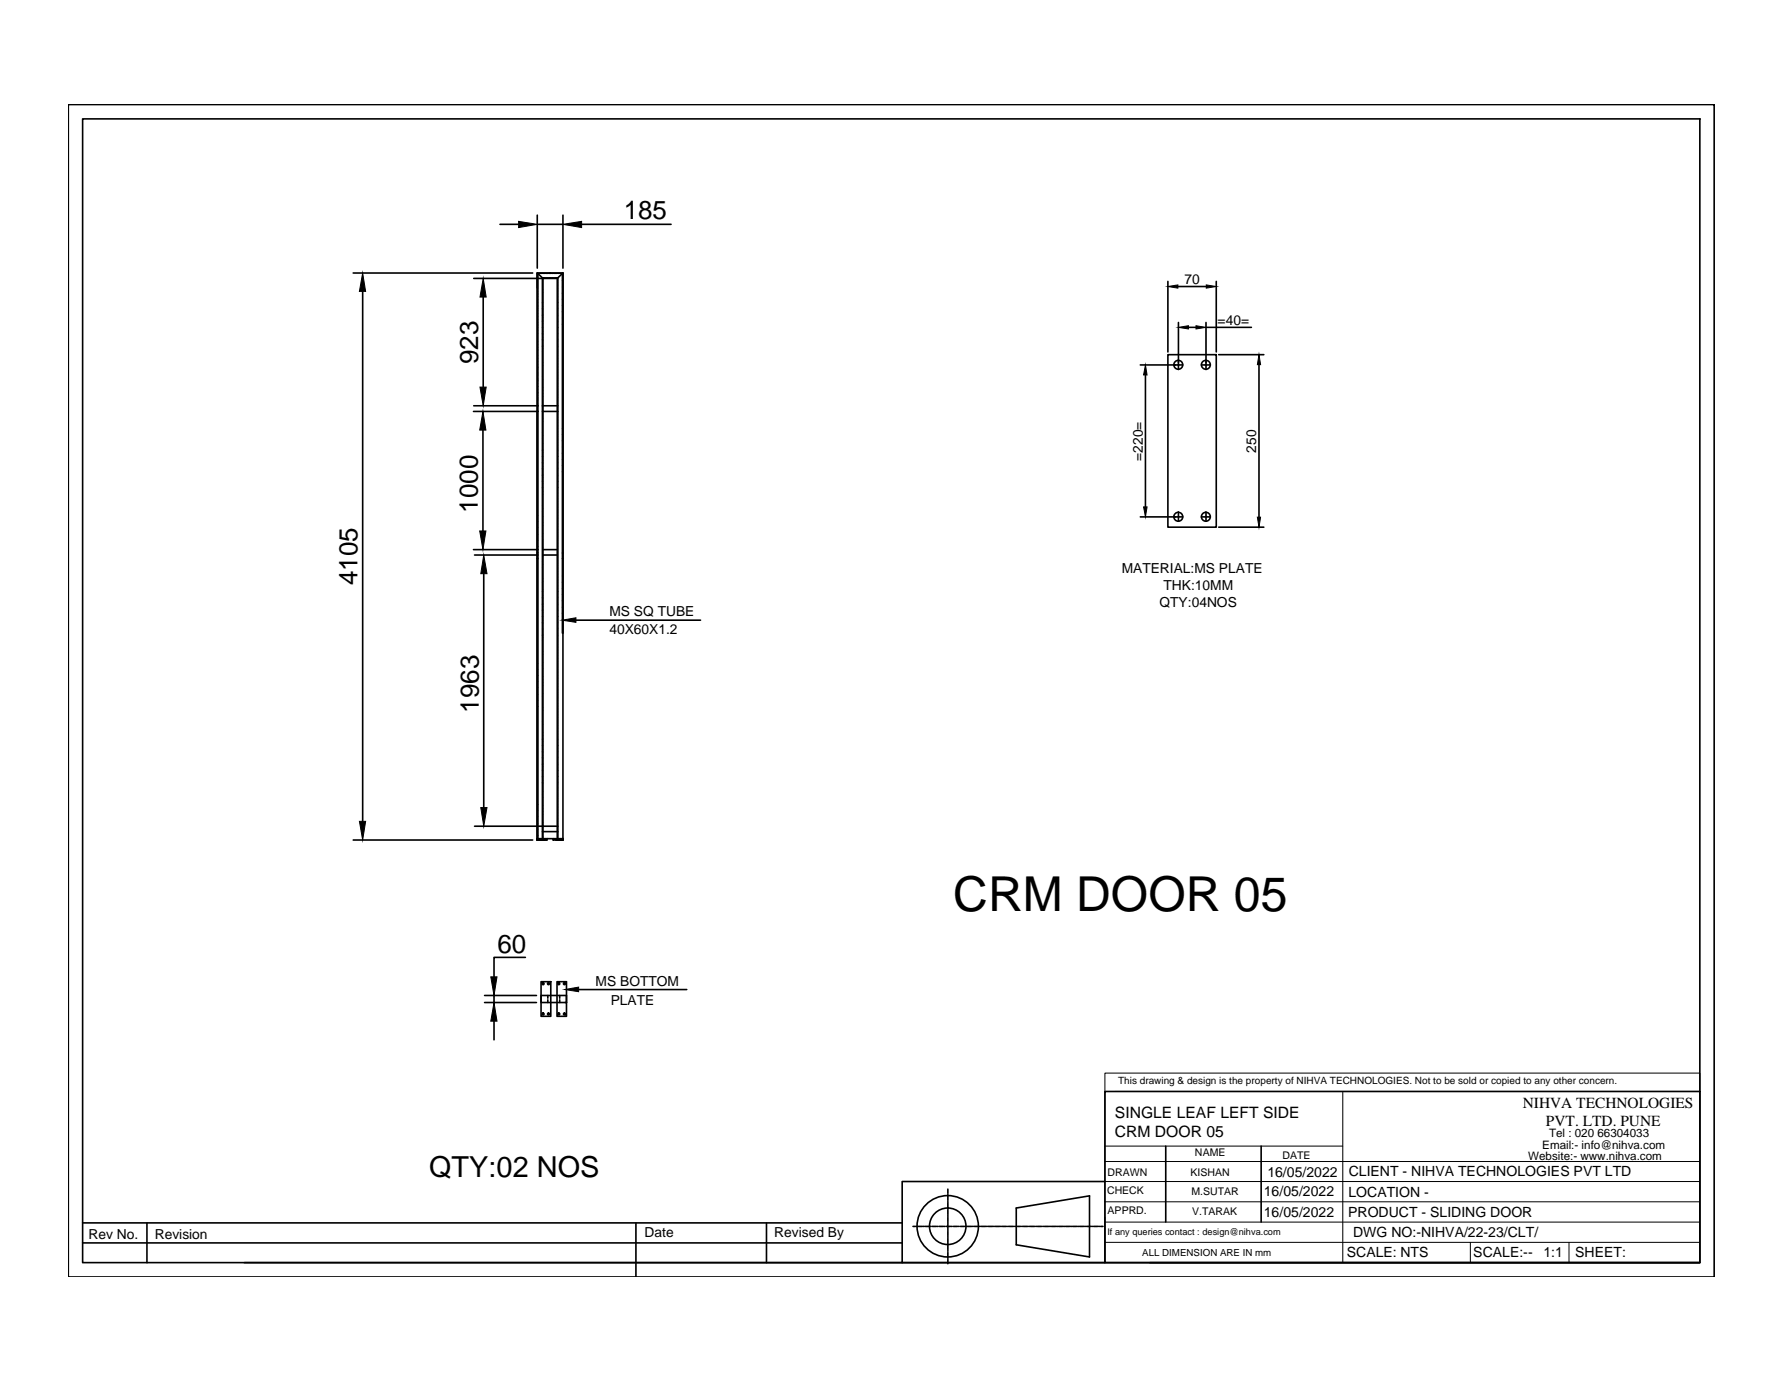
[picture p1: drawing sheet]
<svg xmlns="http://www.w3.org/2000/svg" width="279mm" height="216mm" viewBox="0 0 279 216" stroke-linecap="round" stroke-linejoin="round" font-family="sans-serif">
<!-- layer: 0 -->
<g fill="none" stroke="#000" stroke-width=".25">
<path d="M10.7 16.4h257.8v183.5h-257.8zM12.9 18.6h253.3v179.1h-253.3zM78.3 35.1h2.9M84.1 33.7v8.3M84.1 35.1h4.1M88.2 33.7v8.3M91.1 35.1h14M55.3 42.7h28.1M56.8 45.6v83M74.2 43.6h13.1v87.7M75.7 46.5v14.1M84.2 43v.2"/>
<path d="M84.2 43.3v.1M84.2 43.5v.2M84.2 43.8v.1M84.2 44v.1M84.2 44.2v.2M84.2 44.5v.1M84.2 44.7v.2M84.2 45v.1M84.2 45.2v.2M84.2 45.5v.1M84.2 45.7v.2M84.2 46v.1"/>
<path d="M84.2 46.2v.1M84.2 46.4v.2M84.2 46.7v.1M84.2 46.9v.2M84.2 47.1v.2M84.2 47.4v.2M84.2 47.7v.1M84.2 47.9v.1M84.2 48.1v.2M84.2 48.4v.1M84.2 48.6v.2M84.2 48.9v.1"/>
<path d="M84.2 49.1v.2M84.2 49.3v.2M84.2 49.6v.2M84.2 49.9v.1M84.2 50.1v.1M84.2 50.3v.2M84.2 50.6v.1M84.2 50.8v.2M84.2 51v.2M84.2 51.3v.2M84.2 51.5v.2M84.2 51.8v.1"/>
<path d="M84.2 52v.2M84.2 52.3v.1M84.2 52.5v.2M84.2 52.8v.1M84.2 53v.2M84.2 53.2v.2M84.2 53.5v.2M84.2 53.7v.2M84.2 54v.1M84.2 54.2v.2M84.2 54.5v.1M84.2 54.7v.1"/>
<path d="M84.2 54.9v.2M84.2 55.2v.2M84.2 55.4v.2M84.2 55.7v.1M84.2 55.9v.2M84.2 56.2v.1M84.2 56.4v.2M84.2 56.7v.1M84.2 56.9v.2M84.2 57.1v.2M84.2 57.4v.2M84.2 57.6v.2"/>
<path d="M84.2 57.9v.1M84.2 58.1v.2M84.2 58.4v.1M84.2 58.6v.1M84.2 58.8v.2M84.2 59.1v.2M84.2 59.3v.2M84.2 59.5v.2M84.2 59.8v.2M84.4 42.8h-.2v.2M84.5 42.8h.2M84.7 42.8h.2"/>
<path d="M84.9 43.5h.3M84.9 43.5l-.8-.8v88.8M84.9 43.5v.2M84.9 43.8v.1M84.9 44v.2M84.9 44.3v.1M84.9 44.5v.1M84.9 44.7v.2M84.9 45v.2M84.9 45.2v.2M84.9 45.5v.1M84.9 45.7v.2"/>
<path d="M84.9 46v.1M84.9 46.2v.2M84.9 46.5v.1M84.9 46.7v.1M84.9 46.9v.2M84.9 47.2v.2M84.9 47.4v.2M84.9 47.7v.1M84.9 47.9v.2M84.9 48.2v.1M84.9 48.4v.1M84.9 48.6v.2"/>
<path d="M84.9 48.9v.2M84.9 49.1v.2M84.9 49.3v.2M84.9 49.6v.2M84.9 49.9v.1M84.9 50.1v.2M84.9 50.3v.2M84.9 50.6v.1M84.9 50.8v.2M84.9 51.1v.2M84.9 51.3v.2M84.9 51.5v.2"/>
<path d="M84.9 51.8v.2M84.9 52.1v.1M84.9 52.3v.1M84.9 52.5v.2M84.9 52.8v.1M84.9 53v.2M84.9 53.2v.2M84.9 53.5v.2M84.9 53.7v.2M84.9 54v.2M84.9 54.2v.2M84.9 54.5v.1"/>
<path d="M84.9 54.7v.2M84.9 55v.1M84.9 55.2v.2M84.9 55.4v.2M84.9 55.7v.2M84.9 56v.1M84.9 56.2v.1M84.9 56.4v.2M84.9 56.7v.1M84.9 56.9v.2M84.9 57.1v.2M84.9 57.4v.2"/>
<path d="M84.9 57.6v.2M84.9 57.9v.1M84.9 58.1v.2M84.9 58.4v.1M84.9 58.6v.2M84.9 58.9v.1M84.9 59.1v.2M84.9 59.3v.2M84.9 59.6v.2M84.9 59.8v.2M85 42.8h.2M85 43.6v87.7"/>
<path d="M85.2 42.8h.2M85.2 43.5h.2M85.5 42.8h.1M85.5 43.5h.1M85.7 42.8h.2M85.7 43.5h.2M86 42.8h.1M86 43.5h.1M86.2 42.7l.1 .1M86.2 43.5h.1M86.4 42.8h.2M86.4 43.5h.2"/>
<path d="M86.7 42.8h.2M86.7 43.5h.2M86.9 42.8h.2M86.9 43.5h.2M87.2 42.8h.1M87.2 43.5h.2M87.4 43.5v.2M87.4 43.8v.1M87.4 44v.2M87.4 44.3v.1M87.4 44.5v.1M87.4 44.7v.2"/>
<path d="M87.4 45v.2M87.4 45.2v.2M87.4 45.5v.1M87.4 45.7v.2M87.4 46v.1M87.4 46.2v.2M87.4 46.5v.1M87.4 46.7v.1M87.4 46.9v.2M87.4 47.2v.2M87.4 47.4v.2M87.4 47.7v.1"/>
<path d="M87.4 47.9v.2M87.4 48.2v.1M87.4 48.4v.1M87.4 48.6v.2M87.4 48.9v.2M87.4 49.1v.2M87.4 49.3v.2M87.4 49.6v.2M87.4 49.9v.1M87.4 50.1v.2M87.4 50.3v.2M87.4 50.6v.1"/>
<path d="M87.4 50.8v.2M87.4 51.1v.2M87.4 51.3v.2M87.4 51.5v.2M87.4 51.8v.2M87.4 52.1v.1M87.4 52.3v.1M87.4 52.5v.2M87.4 52.8v.1M87.4 53v.2M87.4 53.2v.2M87.4 53.5v.2"/>
<path d="M87.4 53.7v.2M87.4 54v.2M87.4 54.2v.2M87.4 54.5v.1M87.4 54.7v.2M87.4 55v.1M87.4 55.2v.2M87.4 55.4v.2M87.4 55.7v.2M87.4 56v.1M87.4 56.2v.1M87.4 56.4v.2"/>
<path d="M87.4 56.7v.1M87.4 56.9v.2M87.4 57.1v.2M87.4 57.4v.2M87.4 57.6v.2M87.4 57.9v.1M87.4 58.1v.2M87.4 58.4v.1M87.4 58.6v.2M87.4 58.9v.1M87.4 59.1v.2M87.4 59.3v.2"/>
<path d="M87.4 59.6v.2M87.4 59.8v.2M87.4 42.8h.2M87.7 42.8h.1M87.9 42.8h.2v.2M88.1 43v.2M88.1 43.3v.1M88.1 43.5v.2M88.1 43.8v.1M88.1 44v.1M88.1 44.2v.2M88.1 44.5v.1"/>
<path d="M88.1 44.7v.2M88.1 44.9v.2M88.1 45.2v.2M88.1 45.5v.1M88.1 45.7v.2M88.1 45.9v.2M88.1 46.2v.1M88.1 46.4v.2M88.1 46.7v.1M88.1 46.9v.2M88.1 47.1v.2M88.1 47.4v.2"/>
<path d="M88.1 47.7v.1M88.1 47.9v.1M88.1 48.1v.2M88.1 48.4v.1M88.1 48.6v.2M88.1 48.8v.2M88.1 49.1v.2M88.1 49.3v.2M88.1 49.6v.2M88.1 49.8v.2M88.1 50.1v.1M88.1 50.3v.2"/>
<path d="M88.1 50.6v.1M88.1 50.8v.2M88.1 51v.2M88.1 51.3v.2M88.1 51.5v.2M88.1 51.8v.1M88.1 52v.2M88.1 52.3v.1M88.1 52.5v.1M88.1 52.7v.2M88.1 53v.2M88.1 53.2v.2"/>
<path d="M88.1 53.5v.1M88.1 53.7v.2M88.1 54v.1M88.1 54.2v.2M88.1 54.5v.1M88.1 54.7v.1M88.1 54.9v.2M88.1 55.2v.2M88.1 55.4v.2M88.1 55.7v.1M88.1 55.9v.2M88.1 56.2v.1"/>
<path d="M88.1 56.4v.1M88.1 56.6v.2M88.1 56.9v.2M88.1 57.1v.2M88.1 57.4v.1M88.1 57.6v.2M88.1 57.9v.1M88.1 58.1v.2M88.1 58.4v.1M88.1 58.6v.1M88.1 58.8v.2M88.1 59.1v.2"/>
<path d="M88.1 59.3v.2M88.1 59.5v.2M88.1 59.8v.2M88.2 42.7h-4.1v88.8h1.6M88.2 42.7v88.8h-1.1M88.2 42.7l-.8 .8M178.6 57.1h5.8M179.4 58.7v20.7M182.9 55.5h7.6v27h-7.6zM182.9 44.1v11M184.5 44.9h4.4M184.5 57.1h.1"/>
<path d="M184.6 50.5v6.5M184.6 57.1v.1M184.6 57.3v.6M184.7 57.1h.5M186.1 51.3h1.2M188.2 57.1h.5M188.8 57.1h.1M188.9 50.5v6.5M188.9 57.1v.1M188.9 57.3v.6M188.9 51.3h7.1M189 57.1h.6"/>
<path d="M190.5 44.1v11M190.9 55.5h7M197.2 57.1v23.9M74.2 64.4h10.1M74.2 63.5h10.1M75.6 67.3v15.8M84.1 64.3v67.2v-.2M84.2 60.1v.1M84.2 60.3v.2M84.2 60.5v.2M84.2 60.8v.1M84.2 61v.2"/>
<path d="M84.2 61.3v.2M84.2 61.5v.2M84.2 61.8v.1M84.2 62v.2M84.2 62.3v.1M84.2 62.5v.1M84.2 62.7v.2M84.2 63v.1M84.2 63.2v.2M84.2 63.4v.2M84.2 63.7v.2M84.2 64v.1"/>
<path d="M84.2 64.2v.2M84.2 64.4v.2M84.2 64.7v.1M84.2 64.9v.2M84.2 65.2v.1M84.2 65.4v.2M84.2 65.6v.2M84.2 65.9v.2M84.2 66.2v.1M84.2 66.4v.1M84.2 66.6v.2M84.2 66.9v.1"/>
<path d="M84.2 67.1v.2M84.2 67.3v.2M84.2 67.6v.2M84.2 67.8v.2M84.2 68.1v.1M84.2 68.3v.2M84.2 68.6v.1M84.2 68.8v.2M84.2 69.1v.1M84.2 69.3v.2M84.2 69.5v.2M84.2 69.8v.2"/>
<path d="M84.2 70v.2M84.2 70.3v.1M84.2 70.5v.2M84.2 70.8v.1M84.2 71v.1M84.2 71.2v.2M84.2 71.5v.2M84.2 71.7v.2M84.2 72v.1M84.2 72.2v.2M84.2 72.5v.1M84.2 72.7v.2"/>
<path d="M84.2 73v.1M84.2 73.2v.1M84.2 73.4v.2M84.2 73.7v.2M84.2 73.9v.2M84.2 74.2v.1M84.2 74.4v.2M84.2 74.7v.1M84.2 74.9v.1M84.2 75.1v.2M84.2 75.4v.2M84.2 75.6v.2"/>
<path d="M84.2 75.9v.1M84.2 76.1v.2M84.2 76.4v.1M84.2 76.6v.2M84.2 76.9v.1M84.2 77.1v.1M84.2 77.3v.2M84.2 77.6v.2M84.2 77.8v.2M84.2 78v.2M84.2 78.3v.2M84.2 78.6v.1"/>
<path d="M84.2 78.8v.1M84.2 79v.2M84.2 79.3v.1M84.2 79.5v.2M84.2 79.8v.1M84.2 80v.2M84.9 60.1v.1M84.9 60.3v.2M84.9 60.6v.1M84.9 60.8v.1M84.9 61v.2M84.9 61.3v.2"/>
<path d="M84.9 61.5v.2M84.9 61.8v.1M84.9 62v.2M84.9 62.3v.1M84.9 62.5v.2M84.9 62.8v.1M84.9 63v.1M84.9 63.2v.2M84.9 63.5v.2M84.9 63.7v.2M84.9 64v.1M84.9 64.2v.2"/>
<path d="M84.9 64.5v.1M84.9 64.7v.1M84.9 64.9v.2M84.9 65.2v.1M84.9 65.4v.2M84.9 65.7v.1M84.9 65.9v.2M84.9 66.2v.1M84.9 66.4v.2M84.9 66.7v.1M84.9 66.9v.1M84.9 67.1v.2"/>
<path d="M84.9 67.4v.1M84.9 67.6v.2M84.9 67.8v.2M84.9 68.1v.2M84.9 68.4v.1M84.9 68.6v.1M84.9 68.8v.2M84.9 69.1v.1M84.9 69.3v.2M84.9 69.6v.1M84.9 69.8v.2M84.9 70v.2"/>
<path d="M84.9 70.3v.2M84.9 70.5v.2M84.9 70.8v.1M84.9 71v.2M84.9 71.3v.1M84.9 71.5v.2M84.9 71.7v.2M84.9 72v.2M84.9 72.2v.2M84.9 72.5v.1M84.9 72.7v.2M84.9 73v.1"/>
<path d="M84.9 73.2v.2M84.9 73.4v.2M84.9 73.7v.2M84.9 73.9v.2M84.9 74.2v.2M84.9 74.4v.2M84.9 74.7v.1M84.9 74.9v.2M84.9 75.2v.1M84.9 75.4v.2M84.9 75.6v.2M84.9 75.9v.2"/>
<path d="M84.9 76.1v.2M84.9 76.4v.1M84.9 76.6v.2M84.9 76.9v.1M84.9 77.1v.1M84.9 77.3v.2M84.9 77.6v.2M84.9 77.8v.2M84.9 78.1v.1M84.9 78.3v.2M84.9 78.6v.1M84.9 78.8v.2"/>
<path d="M84.9 79.1v.1M84.9 79.3v.1M84.9 79.5v.2M84.9 79.8v.2M84.9 64.4h2.5M84.9 63.5h2.5M87.4 60.1v.1M87.4 60.3v.2M87.4 60.6v.1M87.4 60.8v.1M87.4 61v.2M87.4 61.3v.2"/>
<path d="M87.4 61.5v.2M87.4 61.8v.1M87.4 62v.2M87.4 62.3v.1M87.4 62.5v.2M87.4 62.8v.1M87.4 63v.1M87.4 63.2v.2M87.4 63.5v.2M87.4 63.7v.2M87.4 64v.1M87.4 64.2v.2"/>
<path d="M87.4 64.5v.1M87.4 64.7v.1M87.4 64.9v.2M87.4 65.2v.1M87.4 65.4v.2M87.4 65.7v.1M87.4 65.9v.2M87.4 66.2v.1M87.4 66.4v.2M87.4 66.7v.1M87.4 66.9v.1M87.4 67.1v.2"/>
<path d="M87.4 67.4v.1M87.4 67.6v.2M87.4 67.8v.2M87.4 68.1v.2M87.4 68.4v.1M87.4 68.6v.1M87.4 68.8v.2M87.4 69.1v.1M87.4 69.3v.2M87.4 69.6v.1M87.4 69.8v.2M87.4 70v.2"/>
<path d="M87.4 70.3v.2M87.4 70.5v.2M87.4 70.8v.1M87.4 71v.2M87.4 71.3v.1M87.4 71.5v.2M87.4 71.7v.2M87.4 72v.2M87.4 72.2v.2M87.4 72.5v.1M87.4 72.7v.2M87.4 73v.1"/>
<path d="M87.4 73.2v.2M87.4 73.4v.2M87.4 73.7v.2M87.4 73.9v.2M87.4 74.2v.2M87.4 74.4v.2M87.4 74.7v.1M87.4 74.9v.2M87.4 75.2v.1M87.4 75.4v.2M87.4 75.6v.2M87.4 75.9v.2"/>
<path d="M87.4 76.1v.2M87.4 76.4v.1M87.4 76.6v.2M87.4 76.9v.1M87.4 77.1v.1M87.4 77.3v.2M87.4 77.6v.2M87.4 77.8v.2M87.4 78.1v.1M87.4 78.3v.2M87.4 78.6v.1M87.4 78.8v.2"/>
<path d="M87.4 79.1v.1M87.4 79.3v.1M87.4 79.5v.2M87.4 79.8v.2M88.1 60.1v.1M88.1 60.3v.1M88.1 60.5v.2M88.1 60.8v.1M88.1 61v.2M88.1 61.3v.1M88.1 61.5v.2M88.1 61.8v.1"/>
<path d="M88.1 62v.2M88.1 62.3v.1M88.1 62.5v.1M88.1 62.7v.2M88.1 63v.1M88.1 63.2v.2M88.1 63.4v.2M88.1 63.7v.2M88.1 64v.1M88.1 64.2v.1M88.1 64.4v.2M88.1 64.7v.1"/>
<path d="M88.1 64.9v.2M88.1 65.2v.1M88.1 65.4v.2M88.1 65.6v.2M88.1 65.9v.2M88.1 66.2v.1M88.1 66.4v.1M88.1 66.6v.2M88.1 66.9v.1M88.1 67.1v.2M88.1 67.3v.2M88.1 67.6v.2"/>
<path d="M88.1 67.8v.2M88.1 68.1v.1M88.1 68.3v.2M88.1 68.6v.1M88.1 68.8v.2M88.1 69v.2M88.1 69.3v.2M88.1 69.5v.2M88.1 69.8v.2M88.1 70v.2M88.1 70.3v.1M88.1 70.5v.2"/>
<path d="M88.1 70.8v.1M88.1 71v.1M88.1 71.2v.2M88.1 71.5v.2M88.1 71.7v.2M88.1 72v.1M88.1 72.2v.2M88.1 72.5v.1M88.1 72.7v.2M88.1 72.9v.2M88.1 73.2v.1M88.1 73.4v.2"/>
<path d="M88.1 73.7v.2M88.1 73.9v.2M88.1 74.2v.1M88.1 74.4v.2M88.1 74.7v.1M88.1 74.9v.1M88.1 75.1v.2M88.1 75.4v.2M88.1 75.6v.2M88.1 75.8v.2M88.1 76.1v.2M88.1 76.4v.1"/>
<path d="M88.1 76.6v.1M88.1 76.8v.2M88.1 77.1v.1M88.1 77.3v.2M88.1 77.6v.1M88.1 77.8v.2M88.1 78v.2M88.1 78.3v.2M88.1 78.6v.1M88.1 78.8v.1M88.1 79v.2M88.1 79.3v.1"/>
<path d="M88.1 79.5v.2M88.1 79.7v.2M88.1 80v.2M74.2 86h10.1M74.3 86.9h10M75.8 89.8v36.6M84.1 86.6l.1 .1M84.1 87.4h.1M84.2 80.2v.2M84.2 80.5v.2M84.2 80.7v.2M84.2 81v.1"/>
<path d="M84.2 81.2v.2M84.2 81.5v.1M84.2 81.7v.2M84.2 81.9v.2M84.2 82.2v.2M84.2 82.5v.1M84.2 82.7v.1M84.2 82.9v.2M84.2 83.2v.1M84.2 83.4v.2M84.2 83.6v.2M84.2 83.9v.2"/>
<path d="M84.2 84.1v.2M84.2 84.4v.2M84.2 84.6v.2M84.2 84.9v.1M84.2 85.1v.2M84.2 85.4v.1M84.2 85.6v.2M84.2 85.8v.2M84.2 86.1v.2M84.2 86.3v.2M84.2 86.8v.2M84.2 87.1v.1"/>
<path d="M84.2 87.3v.2M84.2 87.5v.2M84.2 87.8v.2M84.2 88v.2M84.2 88.3v.1M84.2 88.5v.2M84.2 88.8v.1M84.2 89v.2M84.2 89.3v.1M84.2 89.5v.1M84.2 89.7v.2M84.2 90v.2"/>
<path d="M84.2 90.2v.2M84.2 90.5v.1M84.2 90.7v.2M84.2 91v.1M84.2 91.2v.1M84.2 91.4v.2M84.2 91.7v.1M84.2 91.9v.2M84.2 92.2v.1M84.2 92.4v.2M84.2 92.7v.1M84.2 92.9v.2"/>
<path d="M84.2 93.2v.1M84.2 93.4v.1M84.2 93.6v.2M84.2 93.9v.2M84.2 94.1v.2M84.2 94.3v.2M84.2 94.6v.2M84.2 94.9v.1M84.2 95.1v.1M84.2 95.3v.2M84.2 95.6v.1M84.2 95.8v.2"/>
<path d="M84.2 96.1v.1M84.2 96.3v.2M84.2 96.5v.2M84.2 96.8v.2M84.2 97.1v.1M84.2 97.3v.1M84.2 97.5v.2M84.2 97.8v.1M84.2 98v.2M84.2 98.2v.2M84.2 98.5v.2M84.2 98.7v.2"/>
<path d="M84.2 99v.1M84.2 99.2v.2M84.2 99.5v.1M84.2 99.7v.2M84.2 100v.1M84.9 80v.2M84.9 80.2v.2M84.9 80.5v.2M84.9 80.8v.1M84.9 81v.1M84.9 81.2v.2M84.9 81.5v.1"/>
<path d="M84.9 81.7v.2M84.9 82v.1M84.9 82.2v.2M84.9 82.5v.1M84.9 82.7v.2M84.9 83v.1M84.9 83.2v.1M84.9 83.4v.2M84.9 83.7v.1M84.9 83.9v.2M84.9 84.1v.2M84.9 84.4v.2"/>
<path d="M84.9 84.7v.1M84.9 84.9v.1M84.9 85.1v.2M84.9 85.4v.1M84.9 85.6v.2M84.9 85.9v.1M84.9 86.1v.2M84.9 86.3v.2M84.9 86.6v.2M84.9 86.9v.1M84.9 87.1v.1M84.9 87.3v.2"/>
<path d="M84.9 87.6v.1M84.9 87.8v.2M84.9 88v.2M84.9 88.3v.2M84.9 88.5v.2M84.9 88.8v.1M84.9 89v.2M84.9 89.3v.1M84.9 89.5v.2M84.9 89.8v.1M84.9 90v.2M84.9 90.2v.2"/>
<path d="M84.9 90.5v.2M84.9 90.7v.2M84.9 91v.1M84.9 91.2v.2M84.9 91.5v.1M84.9 91.7v.1M84.9 91.9v.2M84.9 92.2v.2M84.9 92.4v.2M84.9 92.7v.1M84.9 92.9v.2M84.9 93.2v.1"/>
<path d="M84.9 93.4v.2M84.9 93.6v.2M84.9 93.9v.2M84.9 94.1v.2M84.9 94.4v.2M84.9 94.6v.2M84.9 94.9v.1M84.9 95.1v.2M84.9 95.4v.1M84.9 95.6v.1M84.9 95.8v.2M84.9 96.1v.2"/>
<path d="M84.9 96.3v.2M84.9 96.5v.2M84.9 96.8v.2M84.9 97.1v.1M84.9 97.3v.2M84.9 97.5v.2M84.9 97.8v.1M84.9 98v.2M84.9 98.3v.2M84.9 98.5v.2M84.9 98.7v.2M84.9 99v.2"/>
<path d="M84.9 99.3v.1M84.9 99.5v.1M84.9 99.7v.2M84.9 100v.1M85 86.9h2.3M85 86h2.3M87.4 80v.2M87.4 80.2v.2M87.4 80.5v.2M87.4 80.8v.1M87.4 81v.1M87.4 81.2v.2"/>
<path d="M87.4 81.5v.1M87.4 81.7v.2M87.4 82v.1M87.4 82.2v.2M87.4 82.5v.1M87.4 82.7v.2M87.4 83v.1M87.4 83.2v.1M87.4 83.4v.2M87.4 83.7v.1M87.4 83.9v.2M87.4 84.1v.2"/>
<path d="M87.4 84.4v.2M87.4 84.7v.1M87.4 84.9v.1M87.4 85.1v.2M87.4 85.4v.1M87.4 85.6v.2M87.4 85.9v.1M87.4 86.1v.2M87.4 86.3v.2M87.4 86.6v.2M87.4 86.9v.1M87.4 87.1v.1"/>
<path d="M87.4 87.3v.2M87.4 87.6v.1M87.4 87.8v.2M87.4 88v.2M87.4 88.3v.2M87.4 88.5v.2M87.4 88.8v.1M87.4 89v.2M87.4 89.3v.1M87.4 89.5v.2M87.4 89.8v.1M87.4 90v.2"/>
<path d="M87.4 90.2v.2M87.4 90.5v.2M87.4 90.7v.2M87.4 91v.1M87.4 91.2v.2M87.4 91.5v.1M87.4 91.7v.1M87.4 91.9v.2M87.4 92.2v.2M87.4 92.4v.2M87.4 92.7v.1M87.4 92.9v.2"/>
<path d="M87.4 93.2v.1M87.4 93.4v.2M87.4 93.6v.2M87.4 93.9v.2M87.4 94.1v.2M87.4 94.4v.2M87.4 94.6v.2M87.4 94.9v.1M87.4 95.1v.2M87.4 95.4v.1M87.4 95.6v.1M87.4 95.8v.2"/>
<path d="M87.4 96.1v.2M87.4 96.3v.2M87.4 96.5v.2M87.4 96.8v.2M87.4 97.1v.1M87.4 97.3v.2M87.4 97.5v.2M87.4 97.8v.1M87.4 98v.2M87.4 98.3v.2M87.4 98.5v.2M87.4 98.7v.2"/>
<path d="M87.4 99v.2M87.4 99.3v.1M87.4 99.5v.1M87.4 99.7v.2M87.4 100v.1M88.1 80.2v.2M88.1 80.5v.1M88.1 80.7v.2M88.1 81v.1M88.1 81.2v.2M88.1 81.5v.1M88.1 81.7v.2"/>
<path d="M88.1 81.9v.2M88.1 82.2v.2M88.1 82.5v.1M88.1 82.7v.1M88.1 82.9v.2M88.1 83.2v.1M88.1 83.4v.2M88.1 83.6v.2M88.1 83.9v.2M88.1 84.1v.2M88.1 84.4v.1M88.1 84.6v.2"/>
<path d="M88.1 84.9v.1M88.1 85.1v.2M88.1 85.4v.1M88.1 85.6v.2M88.1 85.8v.2M88.1 86.1v.2M88.1 86.3v.2M88.1 86.8v.2M88.1 87.1v.1M88.1 87.3l.1 .1M88.1 87.5v.2M88.1 87.8v.2"/>
<path d="M88.1 88v.2M88.1 88.3v.1M88.1 88.5v.2M88.1 88.8v.1M88.1 89v.2M88.1 89.3v.1M88.1 89.5v.1M88.1 89.7v.2M88.1 90v.2M88.1 90.2v.2M88.1 90.5v.1M88.1 90.7v.2"/>
<path d="M88.1 91v.1M88.1 91.2v.1M88.1 91.4v.2M88.1 91.7v.1M88.1 91.9v.2M88.1 92.1v.2M88.1 92.4v.2M88.1 92.7v.1M88.1 92.9v.2M88.1 93.1v.2M88.1 93.4v.1M88.1 93.6v.2"/>
<path d="M88.1 93.9v.2M88.1 94.1v.2M88.1 94.3v.2M88.1 94.6v.2M88.1 94.9v.1M88.1 95.1v.1M88.1 95.3v.2M88.1 95.6v.1M88.1 95.8v.2M88.1 96v.2M88.1 96.3v.2M88.1 96.5v.2"/>
<path d="M88.1 96.8v.2M88.1 97v.2M88.1 97.3v.1M88.1 97.5v.2M88.1 97.8v.1M88.1 98v.2M88.1 98.2v.2M88.1 98.5v.2M88.1 98.7v.2M88.1 99v.1M88.2 86.6l-.1 .1M90.2 97.1h19.5"/>
<path d="M178.6 80.9h5.8M184.5 80.9h.1M184.6 80.2v.6M184.6 80.8v.2M184.6 81.1v.5M184.7 80.9h.5M188.2 80.9h.5M188.8 80.9h.1M188.9 80.2v.6M188.9 80.8v.2M188.9 81.1v.5M189 80.9h.6"/>
<path d="M190.9 82.5h7M84.2 100.2v.2M84.2 100.4v.2M84.2 100.7v.2M84.2 101v.1M84.2 101.2v.1M84.2 101.4v.2M84.2 101.7v.1M84.2 101.9v.2M84.2 102.1v.2M84.2 102.4v.2M84.2 102.6v.2"/>
<path d="M84.2 102.9v.1M84.2 103.1v.2M84.2 103.4v.1M84.2 103.6v.2M84.2 103.8v.2M84.2 104.1v.2M84.2 104.3v.2M84.2 104.6v.2M84.2 104.8v.2M84.2 105.1v.1M84.2 105.3v.2M84.2 105.6v.1"/>
<path d="M84.2 105.8v.1M84.2 106v.2M84.2 106.3v.2M84.2 106.5v.2M84.2 106.8v.1M84.2 107v.2M84.2 107.3v.1M84.2 107.5v.2M84.2 107.7v.2M84.2 108v.1M84.2 108.2v.2M84.2 108.5v.2"/>
<path d="M84.2 108.7v.2M84.2 109v.1M84.2 109.2v.2M84.2 109.5v.1M84.2 109.7v.1M84.2 109.9v.2M84.2 110.2v.1M84.2 110.4v.2M84.2 110.6v.2M84.2 110.9v.2M84.2 111.2v.1M84.2 111.4v.1"/>
<path d="M84.2 111.6v.2M84.2 111.9v.1M84.2 112.1v.2M84.2 112.4v.1M84.2 112.6v.2M84.2 112.8v.2M84.2 113.1v.2M84.2 113.4v.1M84.2 113.6v.1M84.2 113.8v.2M84.2 114.1v.1M84.2 114.3v.2"/>
<path d="M84.2 114.5v.2M84.2 114.8v.2M84.2 115v.2M84.2 115.3v.1M84.2 115.5v.2M84.2 115.8v.1M84.2 116v.2M84.2 116.3v.1M84.2 116.5v.2M84.2 116.7v.2M84.2 117v.2M84.2 117.2v.2"/>
<path d="M84.2 117.5v.1M84.2 117.7v.2M84.2 118v.1M84.2 118.2v.1M84.2 118.4v.2M84.2 118.7v.2M84.2 118.9v.2M84.2 119.2v.1M84.2 119.4v.2M84.2 119.7v.1M84.2 119.9v.2M84.9 100.2v.2"/>
<path d="M84.9 100.4v.2M84.9 100.7v.2M84.9 101v.1M84.9 101.2v.1M84.9 101.4v.2M84.9 101.7v.1M84.9 101.9v.2M84.9 102.2v.1M84.9 102.4v.2M84.9 102.6v.2M84.9 102.9v.2M84.9 103.2v.1"/>
<path d="M84.9 103.4v.1M84.9 103.6v.2M84.9 103.9v.1M84.9 104.1v.2M84.9 104.3v.2M84.9 104.6v.2M84.9 104.8v.2M84.9 105.1v.1M84.9 105.3v.2M84.9 105.6v.1M84.9 105.8v.2M84.9 106.1v.1"/>
<path d="M84.9 106.3v.2M84.9 106.5v.2M84.9 106.8v.2M84.9 107v.2M84.9 107.3v.1M84.9 107.5v.2M84.9 107.8v.1M84.9 108v.1M84.9 108.2v.2M84.9 108.5v.2M84.9 108.7v.2M84.9 109v.1"/>
<path d="M84.9 109.2v.2M84.9 109.5v.1M84.9 109.7v.2M84.9 110v.1M84.9 110.2v.1M84.9 110.4v.2M84.9 110.7v.2M84.9 110.9v.2M84.9 111.2v.1M84.9 111.4v.2M84.9 111.7v.1M84.9 111.9v.1"/>
<path d="M84.9 112.1v.2M84.9 112.4v.2M84.9 112.6v.2M84.9 112.9v.1M84.9 113.1v.2M84.9 113.4v.1M84.9 113.6v.2M84.9 113.9v.1M84.9 114.1v.1M84.9 114.3v.2M84.9 114.6v.2M84.9 114.8v.2"/>
<path d="M84.9 115v.2M84.9 115.3v.2M84.9 115.6v.1M84.9 115.8v.1M84.9 116v.2M84.9 116.3v.1M84.9 116.5v.2M84.9 116.7v.2M84.9 117v.2M84.9 117.2v.2M84.9 117.5v.2M84.9 117.7v.2"/>
<path d="M84.9 118v.1M84.9 118.2v.2M84.9 118.5v.1M84.9 118.7v.2M84.9 118.9v.2M84.9 119.2v.2M84.9 119.5v.1M84.9 119.7v.1M84.9 119.9v.2M87.4 100.2v.2M87.4 100.4v.2M87.4 100.7v.2"/>
<path d="M87.4 101v.1M87.4 101.2v.1M87.4 101.4v.2M87.4 101.7v.1M87.4 101.9v.2M87.4 102.2v.1M87.4 102.4v.2M87.4 102.6v.2M87.4 102.9v.2M87.4 103.2v.1M87.4 103.4v.1M87.4 103.6v.2"/>
<path d="M87.4 103.9v.1M87.4 104.1v.2M87.4 104.3v.2M87.4 104.6v.2M87.4 104.8v.2M87.4 105.1v.1M87.4 105.3v.2M87.4 105.6v.1M87.4 105.8v.2M87.4 106.1v.1M87.4 106.3v.2M87.4 106.5v.2"/>
<path d="M87.4 106.8v.2M87.4 107v.2M87.4 107.3v.1M87.4 107.5v.2M87.4 107.8v.1M87.4 108v.1M87.4 108.2v.2M87.4 108.5v.2M87.4 108.7v.2M87.4 109v.1M87.4 109.2v.2M87.4 109.5v.1"/>
<path d="M87.4 109.7v.2M87.4 110v.1M87.4 110.2v.1M87.4 110.4v.2M87.4 110.7v.2M87.4 110.9v.2M87.4 111.2v.1M87.4 111.4v.2M87.4 111.7v.1M87.4 111.9v.1M87.4 112.1v.2M87.4 112.4v.2"/>
<path d="M87.4 112.6v.2M87.4 112.9v.1M87.4 113.1v.2M87.4 113.4v.1M87.4 113.6v.2M87.4 113.9v.1M87.4 114.1v.1M87.4 114.3v.2M87.4 114.6v.2M87.4 114.8v.2M87.4 115v.2M87.4 115.3v.2"/>
<path d="M87.4 115.6v.1M87.4 115.8v.1M87.4 116v.2M87.4 116.3v.1M87.4 116.5v.2M87.4 116.7v.2M87.4 117v.2M87.4 117.2v.2M87.4 117.5v.2M87.4 117.7v.2M87.4 118v.1M87.4 118.2v.2"/>
<path d="M87.4 118.5v.1M87.4 118.7v.2M87.4 118.9v.2M87.4 119.2v.2M87.4 119.5v.1M87.4 119.7v.1M87.4 119.9v.2M55.3 131.5h28.1M74.3 129.4h13.1M84.1 131.3h1.6v.2h-1.6zM84.2 120.2v.1M84.2 120.4v.2"/>
<path d="M84.2 120.6v.2M84.2 120.9v.2M84.2 121.1v.2M84.2 121.4v.1M84.2 121.6v.2M84.2 121.9v.1M84.2 122.1v.1M84.2 122.3v.2M84.2 122.6v.2M84.2 122.8v.2M84.2 123.1v.1M84.2 123.3v.2"/>
<path d="M84.2 123.6v.1M84.2 123.8v.2M84.2 124.1v.1M84.2 124.3v.1M84.2 124.5v.2M84.2 124.8v.2M84.2 125v.2M84.2 125.3v.1M84.2 125.5v.2M84.2 125.8v.1M84.2 126v.1M84.2 126.2v.2"/>
<path d="M84.2 126.5v.1M84.2 126.7v.2M84.2 126.9v.2M84.2 127.2v.2M84.2 127.5v.1M84.2 127.7v.2M84.2 127.9v.2M84.2 128.2v.1M84.2 128.4v.2M84.2 128.7v.1M84.2 128.9v.2M84.2 129.1v.2"/>
<path d="M84.2 129.4v.2M84.2 129.7v.1M84.2 129.9v.1M84.2 130.1v.2M84.2 130.4v.1M84.2 130.6v.2M84.2 130.8v.2M84.2 131.1v.2M84.2 131.3v.2M84.9 120.2v.1M84.9 120.4v.2M84.9 120.6v.2"/>
<path d="M84.9 120.9v.2M84.9 121.1v.2M84.9 121.4v.2M84.9 121.6v.2M84.9 121.9v.1M84.9 122.1v.2M84.9 122.4v.1M84.9 122.6v.2M84.9 122.8v.2M84.9 123.1v.2M84.9 123.3v.2M84.9 123.6v.1"/>
<path d="M84.9 123.8v.2M84.9 124.1v.1M84.9 124.3v.1M84.9 124.5v.2M84.9 124.8v.2M84.9 125v.2M84.9 125.3v.1M84.9 125.5v.2M84.9 125.8v.1M84.9 126v.2M84.9 126.3v.1M84.9 126.5v.1"/>
<path d="M84.9 126.7v.2M84.9 127v.2M84.9 127.2v.2M84.9 127.5v.1M84.9 127.7v.2M84.9 128v.1M84.9 128.2v.1M84.9 128.4v.2M84.9 128.7v.1M84.9 128.9v.2M84.9 129.2v.1M84.9 129.4v.2"/>
<path d="M84.9 129.7v.1M84.9 129.9v.2M84.9 130.2v.1M84.9 130.4v.1M84.9 130.6v.2M84.9 130.9v.1M84.9 131.1v.2M84.9 130.2h2.5M85.7 131.3h.9M86.6 131.3h1.6v.2h-1.6zM87.4 120.2v.1M87.4 120.4v.2"/>
<path d="M87.4 120.6v.2M87.4 120.9v.2M87.4 121.1v.2M87.4 121.4v.2M87.4 121.6v.2M87.4 121.9v.1M87.4 122.1v.2M87.4 122.4v.1M87.4 122.6v.2M87.4 122.8v.2M87.4 123.1v.2M87.4 123.3v.2"/>
<path d="M87.4 123.6v.1M87.4 123.8v.2M87.4 124.1v.1M87.4 124.3v.1M87.4 124.5v.2M87.4 124.8v.2M87.4 125v.2M87.4 125.3v.1M87.4 125.5v.2M87.4 125.8v.1M87.4 126v.2M87.4 126.3v.1"/>
<path d="M87.4 126.5v.1M87.4 126.7v.2M87.4 127v.2M87.4 127.2v.2M87.4 127.5v.1M87.4 127.7v.2M87.4 128v.1M87.4 128.2v.1M87.4 128.4v.2M87.4 128.7v.1M87.4 128.9v.2M87.4 129.2v.1"/>
<path d="M87.4 129.4v.2M87.4 129.7v.1M87.4 129.9v.2M87.4 130.2v.1M87.4 130.4v.1M87.4 130.6v.2M87.4 130.9v.1M87.4 131.1v.2M75.9 155.9h8.1M75.9 157h8.1M77.4 155.9v1.1M77.4 159.9v2.9"/>
<path d="M82.3 149.9h-4.9v3M84.7 155.9h4v1.1h-4zM84.7 153.7h1.6v5.4h-1.6zM85.8 155.9v.4M85.8 156.5v.5M87.2 153.7h1.5v5.4h-1.5zM87.7 155.9v.4M87.7 156.5v.5M88.5 157h.2M90.6 154.9h17M173 170.9h93.2v26.8h-93.2zM182.6 179.4v11.9"/>
<path d="M197.5 179.4v11.9M12.9 191.5h128.4M12.9 194.6h128.4M23 191.5v6.2M99.6 191.5v8.4M120 191.5v6.2M141.3 197.7h31.7M143 192h.4M143.5 192h.2M143.8 192h.7M144.6 192h.2M144.9 192h.7"/>
<path d="M145.7 192h.1M146 192h.7M146.8 192h.1M147.1 192h.7M147.9 192h.1M148.2 192h.7M148.4 186.2v.6M148.4 187v.1M148.4 187.3v.6M148.4 188.1v.1M148.4 188.4v.6M148.4 189.2v.1"/>
<path d="M148.4 189.5v.6M148.4 190.3v.1M148.4 190.6v.6M148.4 191.4v.1M148.4 191.7v.6M148.4 192.5v.1M148.4 192.8v.6M148.4 193.6v.1M148.4 193.9v.6M148.4 194.7v.1M148.4 195v.7M148.4 195.8v.1"/>
<path d="M148.4 196.1v.7M148.4 196.9v.1M148.4 197.2v.7M149 192h.1M149.3 192h.7M150.1 192h.1M150.4 192h.7M151.2 192h.1M151.5 192h.7M152.3 192h.1M152.6 192h.7M153.4 192h.1"/>
<path d="M153.7 192h.7M154.5 192h.1M154.8 192h.7M155.6 192h.1M155.9 192h.7M156.7 192h.1M157 192h.6M157.8 192h.1M158.1 192h.6M158.9 192h.1M159.2 189.1l11.4-1.9v9.6l-11.4-1.9zM159.2 192h.6"/>
<path d="M160 192h.1M160.3 192h.6M161.1 192h.1M161.4 192h.6M162.2 192h.1M162.5 192h.6M163.3 192h.1M163.6 192h.6M164.4 192h.1M164.7 192h.6M165.5 192h.1M165.8 192h.6"/>
<path d="M166.6 192h.1M166.9 192h.6M167.7 192h.1M168 192h.6M168.8 192h.1M169.1 192h.6M169.9 192h.1M170.2 192h.6M171 192h.1M171.3 192h.6M172.1 192h.1M172.4 192h.3"/>
<path d="M173 185h-31.7v12.7h-103M180.1 197.7h86.1"/>
<circle cx="184.5" cy="57.1" r=".7"/>
<circle cx="188.9" cy="57.1" r=".7"/>
<circle cx="184.5" cy="80.9" r=".7"/>
<circle cx="188.9" cy="80.9" r=".7"/>
<circle cx="85.1" cy="154" r=".15"/>
<circle cx="85.1" cy="158.8" r=".15"/>
<circle cx="85.9" cy="154" r=".15"/>
<circle cx="85.9" cy="158.8" r=".15"/>
<circle cx="87.5" cy="154" r=".15"/>
<circle cx="87.5" cy="158.8" r=".15"/>
<circle cx="88.4" cy="154" r=".15"/>
<circle cx="88.4" cy="158.8" r=".15"/>
<circle cx="148.4" cy="192" r="2.86"/>
<circle cx="148.4" cy="192" r="4.8"/>
</g>
<g fill="#000" stroke="#000" stroke-width=".16">
<path d="M81.2 34.7l2.9 .4-2.9 .5zM88.2 35.1l2.9-.4v.9zM56.8 42.7l.5 2.9h-1zM75.7 43.6l.4 2.9h-.9zM179.4 57.1l.2 1.6h-.5zM182.9 44.9l1.6-.3v.5zM184.6 51.3l1.5-.3v.5zM187.3 51l1.6 .3-1.6 .2zM188.9 44.6l1.6 .3-1.6 .2zM197.2 55.5l.2 1.6h-.5zM75.6 64.4l.5 2.9h-1zM75.2 60.6h.9l-.4 2.9z"/>
<path d="M179.1 79.4h.5l-.2 1.5zM75.1 83.1h1l-.5 2.9zM75.8 86.9l.5 2.9h-1zM88 97.1l2.2-.4v.7zM196.9 81h.5l-.2 1.5zM56.3 128.6h1l-.5 2.9zM75.3 126.4h1l-.5 3zM77.4 157l.4 2.9h-.9zM76.9 152.9h.9l-.4 3zM88.5 154.9l2.1-.4v.8z"/>
</g>
<path d="M173 168h93.2v2.9h-93.2zM173 170.9v26.8M173 179.4h37.3M174.6 170.9h91.6M210.3 170.9v26.8M173 191.3h93.2M173 188.2h93.2M173 185h93.2M173 181.8h93.2M173 194.5h93.2M230.3 194.5v3.2M245.7 194.5v3.2" fill="none" stroke="#000" stroke-width=".16"/>
<text font-size="7.5" x="149.3" y="142.6">CRM DOOR 05</text>
<text font-size="4.5" x="67.2" y="184.3">QTY:02 NOS</text>
<g font-size="4.1">
<text x="97.7" y="34.4">185</text>
<text x="74.9" y="57" transform="rotate(-90 74.9 57)">923</text>
<text x="74.8" y="80.2" transform="rotate(-90 74.8 80.2)">1000</text>
<text x="56" y="91.6" transform="rotate(-90 56 91.6)">4105</text>
<text x="75" y="111.6" transform="rotate(-90 75 111.6)">1963</text>
<text x="77.9" y="149.1">60</text>
</g>
<g font-size="2.5">
<text x="174.6" y="175.1">SINGLE LEAF LEFT SIDE</text>
<text x="174.6" y="178">CRM DOOR 05</text>
</g>
<g font-size="2.4">
<text x="238.5" y="173.5">NIHVA TECHNOLOGIES</text>
<text x="242.1" y="176.2">PVT. LTD. PUNE</text>
</g>
<g font-size="2.2">
<text x="185.5" y="44.4">70</text>
<text x="190.7" y="50.8">=40=</text>
<text x="196.8" y="70.9" transform="rotate(-90 196.8 70.9)">250</text>
<text x="179" y="72.1" transform="rotate(-90 179 72.1)">=220=</text>
<text x="175.7" y="89.7">MATERIAL:MS PLATE</text>
<text x="181.6" y="95">QTY:04NOS</text>
<text x="182.2" y="92.4">THK:10MM</text>
<text x="95.4" y="96.5">MS SQ TUBE</text>
<text x="95.4" y="99.3">40X60X1.2</text>
<text x="93.3" y="154.4">MS BOTTOM</text>
<text x="95.7" y="157.3">PLATE</text>
<text x="198.5" y="184.3">16/05/2022</text>
<text x="211.2" y="184.2">CLIENT - NIHVA TECHNOLOGIES PVT LTD</text>
<text x="197.9" y="187.2">16/05/2022</text>
<text x="197.9" y="190.5">16/05/2022</text>
<text x="211.1" y="190.5">PRODUCT - SLIDING DOOR</text>
<text x="211.2" y="187.4">LOCATION -</text>
<text x="13.9" y="194">Rev No.</text>
<text x="24.2" y="194">Revision</text>
<text x="101" y="193.7">Date</text>
<text x="121.3" y="193.7">Revised By</text>
<text x="210.9" y="196.8">SCALE: NTS</text>
<text x="211.9" y="193.7">DWG NO:-NIHVA/22-23/CLT/</text>
<text x="230.7" y="196.8">SCALE:--</text>
<text x="241.7" y="196.8">1:1</text>
<text x="246.7" y="196.8">SHEET:</text>
</g>
<g font-size="1.8">
<text x="241.5" y="179.9">Email:- info@nihva.com</text>
<text x="242.6" y="178.1">Tel : 020 66304033</text>
<text x="239.3" y="181.6">Website:- www.nihva.com</text>
</g>
<g font-size="1.7">
<text x="173.5" y="184.1">DRAWN</text>
<text x="186.5" y="184.1">KISHAN</text>
<text x="187.1" y="181">NAME</text>
<text x="200.9" y="181.4">DATE</text>
<text x="173.4" y="186.9">CHECK</text>
<text x="173.5" y="190">APPRD.</text>
<text x="186.6" y="187.1">M.SUTAR</text>
<text x="186.7" y="190.2">V.TARAK</text>
</g>
<text font-size="1.6" x="175.1" y="169.8">This drawing &amp; design is the property of NIHVA TECHNOLOGIES. Not to be sold or copied to any other concern.</text>
<text font-size="1.5" x="178.9" y="196.6">ALL DIMENSION ARE IN mm</text>
<text font-size="1.4" x="173.4" y="193.3">If any queries contact : design@nihva.com</text>
</svg>
